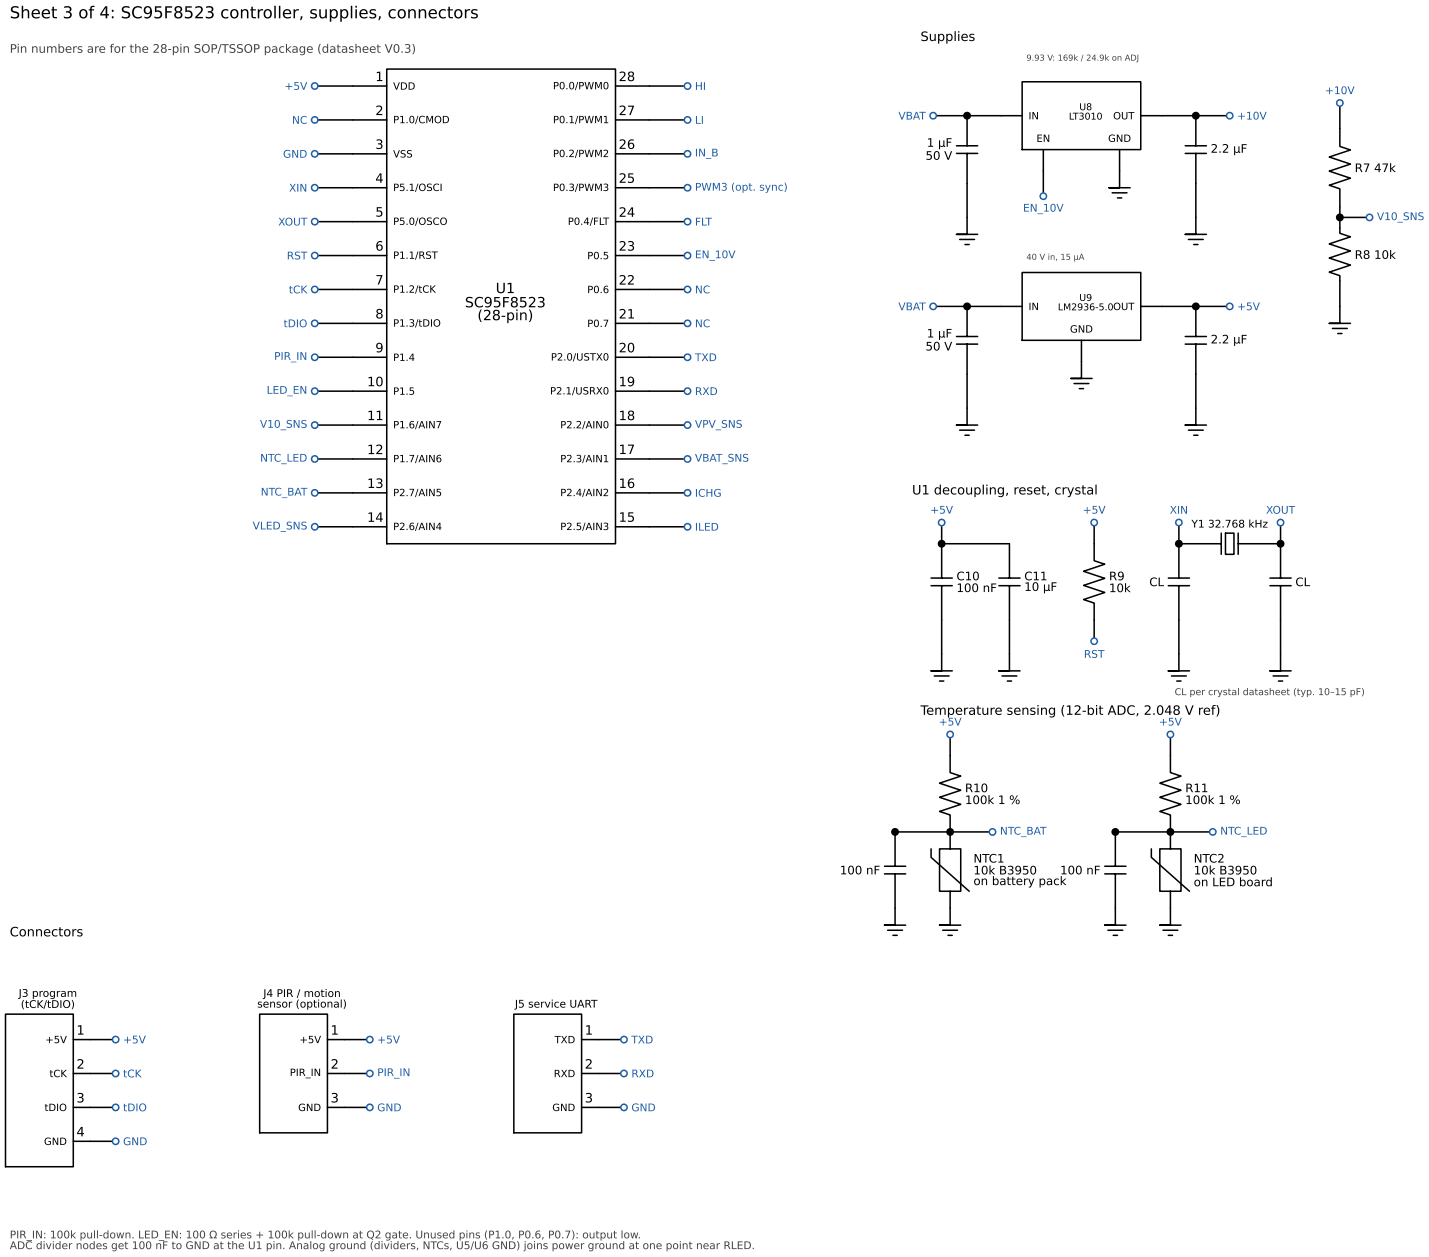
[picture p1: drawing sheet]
<svg xmlns="http://www.w3.org/2000/svg" width="428mm" height="377mm" viewBox="0 0 428 377" stroke-linecap="round" stroke-linejoin="round" font-family="sans-serif">
<g fill="none" stroke="#000" stroke-width=".46">
<path d="M94.4 25.8h21.6M94.4 35.9h21.6M116 20.7h68.5v142.2h-68.5zM184.5 25.8h21.6M184.5 35.9h21.6M279.8 34.7h26.7M289.9 34.7v9M306.5 24.5h35.5v20.3h-35.5zM342 34.7h16.5M358.5 34.7h10.2M358.5 34.7v9M401.7 30.9v13l3.2 1-6.4 2.2 6.4 2.1-6.4 2.1 6.4 2.1-6.4 2.1 3.2 1.1v13.3l3.2 1.1-6.4 2.1 6.4 2.1-6.4 2.1 6.4 2.1-6.4 2.2 3.2 1v14.3h-3.2h6.4"/>
<path d="M94.4 46.1h21.6M94.4 56.3h21.6M184.5 46.1h21.6M184.5 56.3h21.6M286.8 43.7h6.3M286.8 46h6.3M289.9 46v24.2h-3.1h6.3M312.8 44.8v14M333.4 57.8h4.5M335 59.3h1.3M335.7 44.8v11.5h-3.2h6.3M355.3 43.7h6.4"/>
<path d="M355.3 46h6.4M358.5 46v24.2h-3.2h6.4M94.4 66.4h21.6M94.4 76.6h21.6M184.5 66.4h21.6M184.5 76.6h21.6M287.7 71.8h4.5M289.3 73.3h1.3M356.3 71.8h4.4M357.9 73.3h1.3M401.7 65.2h8.9M94.4 86.7h21.6"/>
<path d="M94.4 96.9h21.6M184.5 86.7h21.6M184.5 96.9h21.6M279.8 91.8h26.7M289.9 91.8v9M306.5 81.7h35.5v20.3h-35.5zM342 91.8h16.5M358.5 91.8h10.2M358.5 91.8v9M399.5 98.4h4.4M401.1 99.9h1.2M94.4 107.1h21.6"/>
<path d="M94.4 117.2h21.6M184.5 107.1h21.6M184.5 117.2h21.6M286.8 100.8h6.3M286.8 103.1h6.3M289.9 103.1v24.3h-3.1h6.3M322 114.9h4.5M323.6 116.5h1.3M324.2 102v11.4h-3.1h6.3M355.3 100.8h6.4M355.3 103.1h6.4M358.5 103.1v24.3h-3.2h6.4"/>
<path d="M94.4 127.4h21.6M94.4 137.5h21.6M184.5 127.4h21.6M184.5 137.5h21.6M287.7 128.9h4.5M289.3 130.4h1.3M356.3 128.9h4.4M357.9 130.4h1.3M94.4 147.7h21.6M94.4 157.9h21.6M184.5 147.7h21.6M184.5 157.9h21.6"/>
<path d="M282.3 156.6v6.3M328 156.6v11.4l3.2 1.1-6.3 2.1 6.3 2.1-6.3 2.1 6.3 2.1-6.3 2.2 3.1 1v11.5M353.4 156.6v6.3M366.1 159.8v6.3M367.4 159.8h2.6v6.3h-2.6zM371.2 159.8v6.3M383.9 156.6v6.3M279.1 173.2h6.4M279.1 175.5h6.4M282.3 175.5v25.5h-3.2h6.4M282.3 162.9h20.3v10.3M282.3 162.9v10.3"/>
<path d="M299.5 173.2h6.3M299.5 175.5h6.3M302.6 175.5v25.5h-3.1h6.3M350.3 173.2h6.3M350.3 175.5h6.3M353.4 175.5v25.5h-3.1h6.3M353.4 162.9h12.7M353.4 162.9v10.3M371.2 162.9h12.7M380.7 173.2h6.4M380.7 175.5h6.4M383.9 175.5v25.5h-3.2h6.4"/>
<path d="M383.9 162.9v10.3M280.1 202.6h4.4M281.7 204.1h1.3M300.4 202.6h4.5M302 204.1h1.3M351.2 202.6h4.5M352.8 204.1h1.3M381.7 202.6h4.4M383.3 204.1h1.3M284.9 220.1v11.4l3.1 1.1-6.3 2.1 6.3 2.1-6.3 2.1 6.3 2.1-6.3 2.2 3.2 1v10.2h3.1v12.7h-6.3v-12.7h3.2M350.9 220.1v11.4l3.2 1.1-6.4 2.1 6.4 2.1-6.4 2.1 6.4 2.1-6.4 2.2 3.2 1v10.2h3.2v12.7h-6.4v-12.7h3.2M265.2 259.6h6.3"/>
<path d="M279.1 254.4v2.5l11.5 10.2M297.6 249.3h-29.2v10.3M331.2 259.6h6.4M345.2 254.4v2.5l11.4 10.2M363.6 249.3h-29.2v10.3M265.2 261.9h6.3M266.1 278.8h4.5M268.4 261.9v15.3h-3.2h6.3M282.6 278.8h4.5M284.9 267.1v10.1h-3.2h6.3M331.2 261.9h6.4M332.2 278.8h4.4"/>
<path d="M334.4 261.9v15.3h-3.2h6.4M348.7 278.8h4.4M350.9 267.1v10.1h-3.2h6.4M267.7 280.3h1.3M284.2 280.3h1.3M333.8 280.3h1.2M350.3 280.3h1.2M1.7 303.9h20.3v45.7h-20.3zM22 311.5h12.7M77.9 303.9h20.3v35.6h-20.3zM98.2 311.5h12.7M154.1 303.9h20.3v35.6h-20.3z"/>
<path d="M174.4 311.5h12.7M22 321.7h12.7M22 331.9h12.7M98.2 321.7h12.7M98.2 331.9h12.7M174.4 321.7h12.7M174.4 331.9h12.7M22 342h12.7"/>
</g>
<g fill="#fff" stroke="#1f5fa8" stroke-width=".46">
<circle cx="94.4" cy="25.8" r=".95"/>
<circle cx="94.4" cy="35.9" r=".95"/>
<circle cx="94.4" cy="46.1" r=".95"/>
<circle cx="94.4" cy="56.3" r=".95"/>
<circle cx="94.4" cy="66.4" r=".95"/>
<circle cx="94.4" cy="76.6" r=".95"/>
<circle cx="94.4" cy="86.7" r=".95"/>
<circle cx="94.4" cy="96.9" r=".95"/>
<circle cx="94.4" cy="107.1" r=".95"/>
<circle cx="94.4" cy="117.2" r=".95"/>
<circle cx="94.4" cy="127.4" r=".95"/>
<circle cx="94.4" cy="137.5" r=".95"/>
<circle cx="94.4" cy="147.7" r=".95"/>
<circle cx="94.4" cy="157.9" r=".95"/>
<circle cx="206.1" cy="25.8" r=".95"/>
<circle cx="206.1" cy="35.9" r=".95"/>
<circle cx="206.1" cy="46.1" r=".95"/>
<circle cx="206.1" cy="56.3" r=".95"/>
<circle cx="206.1" cy="66.4" r=".95"/>
<circle cx="206.1" cy="76.6" r=".95"/>
<circle cx="206.1" cy="86.7" r=".95"/>
<circle cx="206.1" cy="96.9" r=".95"/>
<circle cx="206.1" cy="107.1" r=".95"/>
<circle cx="206.1" cy="117.2" r=".95"/>
<circle cx="206.1" cy="127.4" r=".95"/>
<circle cx="206.1" cy="137.5" r=".95"/>
<circle cx="206.1" cy="147.7" r=".95"/>
<circle cx="206.1" cy="157.9" r=".95"/>
<circle cx="279.8" cy="34.7" r=".95"/>
</g>
<g fill="#000" stroke="#000" stroke-width=".46">
<circle cx="289.9" cy="34.7" r=".95"/>
<circle cx="358.5" cy="34.7" r=".95"/>
</g>
<g fill="#fff" stroke="#1f5fa8" stroke-width=".46">
<circle cx="368.7" cy="34.7" r=".95"/>
<circle cx="312.8" cy="58.8" r=".95"/>
<circle cx="279.8" cy="91.8" r=".95"/>
</g>
<g fill="#000" stroke="#000" stroke-width=".46">
<circle cx="289.9" cy="91.8" r=".95"/>
<circle cx="358.5" cy="91.8" r=".95"/>
</g>
<circle cx="368.7" cy="91.8" r=".95" fill="#fff" stroke="#1f5fa8" stroke-width=".46"/>
<circle cx="401.7" cy="65.2" r=".95" fill="#000" stroke="#000" stroke-width=".46"/>
<g fill="#fff" stroke="#1f5fa8" stroke-width=".46">
<circle cx="410.6" cy="65.2" r=".95"/>
<circle cx="401.7" cy="30.9" r=".95"/>
<circle cx="282.3" cy="156.6" r=".95"/>
</g>
<circle cx="282.3" cy="162.9" r=".95" fill="#000" stroke="#000" stroke-width=".46"/>
<g fill="#fff" stroke="#1f5fa8" stroke-width=".46">
<circle cx="328" cy="156.6" r=".95"/>
<circle cx="328" cy="192.2" r=".95"/>
<circle cx="353.4" cy="156.6" r=".95"/>
<circle cx="383.9" cy="156.6" r=".95"/>
</g>
<g fill="#000" stroke="#000" stroke-width=".46">
<circle cx="353.4" cy="162.9" r=".95"/>
<circle cx="383.9" cy="162.9" r=".95"/>
</g>
<circle cx="284.9" cy="220.1" r=".95" fill="#fff" stroke="#1f5fa8" stroke-width=".46"/>
<g fill="#000" stroke="#000" stroke-width=".46">
<circle cx="268.4" cy="249.3" r=".95"/>
<circle cx="284.9" cy="249.3" r=".95"/>
</g>
<g fill="#fff" stroke="#1f5fa8" stroke-width=".46">
<circle cx="297.6" cy="249.3" r=".95"/>
<circle cx="350.9" cy="220.1" r=".95"/>
</g>
<g fill="#000" stroke="#000" stroke-width=".46">
<circle cx="334.4" cy="249.3" r=".95"/>
<circle cx="350.9" cy="249.3" r=".95"/>
</g>
<g fill="#fff" stroke="#1f5fa8" stroke-width=".46">
<circle cx="363.6" cy="249.3" r=".95"/>
<circle cx="34.7" cy="311.5" r=".95"/>
<circle cx="34.7" cy="321.7" r=".95"/>
<circle cx="34.7" cy="331.9" r=".95"/>
<circle cx="34.7" cy="342" r=".95"/>
<circle cx="110.9" cy="311.5" r=".95"/>
<circle cx="110.9" cy="321.7" r=".95"/>
<circle cx="110.9" cy="331.9" r=".95"/>
<circle cx="187.1" cy="311.5" r=".95"/>
<circle cx="187.1" cy="321.7" r=".95"/>
<circle cx="187.1" cy="331.9" r=".95"/>
</g>
<text font-size="4.9" x="2.9" y="5.5">Sheet 3 of 4: SC95F8523 controller, supplies, connectors</text>
<g font-size="4.2">
<text x="148.6" y="87.8">U1</text>
<text x="139.4" y="92.1">SC95F8523</text>
<text x="143.1" y="96">(28-pin)</text>
</g>
<g font-size="3.9">
<text x="276" y="12.3">Supplies</text>
<text x="112.5" y="24.3">1</text>
<text x="185.5" y="24.3">28</text>
<text x="112.5" y="34.5">2</text>
<text x="185.5" y="34.5">27</text>
<text x="112.5" y="44.6">3</text>
<text x="185.5" y="44.6">26</text>
<text x="112.5" y="54.8">4</text>
<text x="185.5" y="54.8">25</text>
<text x="112.5" y="64.9">5</text>
<text x="185.5" y="65">24</text>
<text x="112.5" y="75.1">6</text>
<text x="185.5" y="75.1">23</text>
<text x="112.5" y="85.3">7</text>
<text x="185.5" y="85.3">22</text>
<text x="112.5" y="95.4">8</text>
<text x="185.5" y="95.4">21</text>
<text x="112.5" y="105.6">9</text>
<text x="185.5" y="105.6">20</text>
<text x="110.1" y="115.7">10</text>
<text x="185.5" y="115.7">19</text>
<text x="110.1" y="125.9">11</text>
<text x="185.5" y="125.9">18</text>
<text x="110.1" y="136.1">12</text>
<text x="185.5" y="136.1">17</text>
<text x="110.1" y="146.2">13</text>
<text x="185.5" y="146.2">16</text>
<text x="273.4" y="148.2">U1 decoupling, reset, crystal</text>
<text x="110.1" y="156.4">14</text>
<text x="185.5" y="156.4">15</text>
<text x="276" y="214.2">Temperature sensing (12-bit ADC, 2.048 V ref)</text>
<text x="2.9" y="280.6">Connectors</text>
<text x="22.9" y="310.1">1</text>
<text x="99.1" y="310.1">1</text>
<text x="175.3" y="310.1">1</text>
<text x="22.9" y="320.2">2</text>
<text x="99.1" y="320.2">2</text>
<text x="175.3" y="320.2">2</text>
<text x="22.9" y="330.4">3</text>
<text x="99.1" y="330.4">3</text>
<text x="175.3" y="330.4">3</text>
<text x="22.9" y="340.5">4</text>
</g>
<text font-size="3.5" fill="#444" x="2.9" y="15.8">Pin numbers are for the 28-pin SOP/TSSOP package (datasheet V0.3)</text>
<g font-size="3.5">
<text x="277.5" y="47.9">50 V</text>
<text x="277.9" y="44">1 µF</text>
<text x="363" y="45.8">2.2 µF</text>
<text x="406.1" y="51.6">R7 47k</text>
<text x="406.1" y="77.6">R8 10k</text>
<text x="277.9" y="101.1">1 µF</text>
<text x="277.5" y="105">50 V</text>
<text x="363" y="102.9">2.2 µF</text>
<text x="286.8" y="173.9">C10</text>
<text x="307.1" y="173.9">C11</text>
<text x="332.5" y="173.9">R9</text>
<text x="286.8" y="177.4">100 nF</text>
<text x="307.1" y="177.1">10 µF</text>
<text x="332.5" y="177.4">10k</text>
<text x="344.6" y="175.7">CL</text>
<text x="388.4" y="175.7">CL</text>
<text x="289.3" y="237.4">R10</text>
<text x="355.3" y="237.4">R11</text>
<text x="289.3" y="240.9">100k 1 %</text>
<text x="355.3" y="240.9">100k 1 %</text>
<text x="251.8" y="262">100 nF</text>
<text x="291.8" y="258.5">NTC1</text>
<text x="291.8" y="262">10k B3950</text>
<text x="317.8" y="262">100 nF</text>
<text x="357.9" y="258.5">NTC2</text>
<text x="357.9" y="262">10k B3950</text>
<text x="291.8" y="265.2">on battery pack</text>
<text x="357.9" y="265.6">on LED board</text>
</g>
<g font-size="3.2" fill="#1f5fa8">
<text x="85.3" y="26.9">+5V</text>
<text x="208.3" y="26.9">HI</text>
<text x="397.3" y="28.2">+10V</text>
<text x="269.3" y="35.8">VBAT</text>
<text x="370.9" y="35.8">+10V</text>
<text x="87.5" y="37.1">NC</text>
<text x="208.3" y="37.1">LI</text>
<text x="84.9" y="47.3">GND</text>
<text x="208.3" y="46.9">IN_B</text>
<text x="86.6" y="57.4">XIN</text>
<text x="208.3" y="57.1">PWM3 (opt. sync)</text>
<text x="306.7" y="63.4">EN_10V</text>
<text x="412.8" y="66">V10_SNS</text>
<text x="83.4" y="67.6">XOUT</text>
<text x="208.3" y="67.6">FLT</text>
<text x="86" y="77.7">RST</text>
<text x="208.3" y="77.4">EN_10V</text>
<text x="86.6" y="87.9">tCK</text>
<text x="208.3" y="87.9">NC</text>
<text x="269.3" y="93">VBAT</text>
<text x="370.9" y="93">+5V</text>
<text x="85" y="98.1">tDIO</text>
<text x="208.3" y="98.1">NC</text>
<text x="82.2" y="107.8">PIR_IN</text>
<text x="208.3" y="108.2">TXD</text>
<text x="79.9" y="118">LED_EN</text>
<text x="208.3" y="118.4">RXD</text>
<text x="77.9" y="128.2">V10_SNS</text>
<text x="208.3" y="128.2">VPV_SNS</text>
<text x="78" y="138.3">NTC_LED</text>
<text x="208.3" y="138.3">VBAT_SNS</text>
<text x="78.2" y="148.5">NTC_BAT</text>
<text x="208.3" y="148.9">ICHG</text>
<text x="278.9" y="153.9">+5V</text>
<text x="324.6" y="153.9">+5V</text>
<text x="350.7" y="153.9">XIN</text>
<text x="379.6" y="153.9">XOUT</text>
<text x="75.7" y="158.7">VLED_SNS</text>
<text x="208.3" y="159">ILED</text>
<text x="325" y="197.1">RST</text>
<text x="281.4" y="217.4">+5V</text>
<text x="347.5" y="217.4">+5V</text>
<text x="299.8" y="250.1">NTC_BAT</text>
<text x="365.8" y="250.1">NTC_LED</text>
<text x="36.9" y="312.7">+5V</text>
<text x="113.1" y="312.7">+5V</text>
<text x="189.3" y="312.7">TXD</text>
<text x="36.9" y="322.8">tCK</text>
<text x="113.1" y="322.5">PIR_IN</text>
<text x="189.3" y="322.8">RXD</text>
<text x="36.9" y="333">tDIO</text>
<text x="113.1" y="333">GND</text>
<text x="189.3" y="333">GND</text>
<text x="36.9" y="343.2">GND</text>
</g>
<g font-size="3.2">
<text x="357.2" y="158.1">Y1 32.768 kHz</text>
<text x="5.6" y="298.7">J3 program</text>
<text x="78.9" y="298.8">J4 PIR / motion</text>
<text x="6.2" y="302">(tCK/tDIO)</text>
<text x="77.1" y="301.9">sensor (optional)</text>
<text x="154.4" y="301.9">J5 service UART</text>
</g>
<g font-size="3.2" fill="#444">
<text x="2.9" y="371.1">PIR_IN: 100k pull-down. LED_EN: 100 Ω series + 100k pull-down at Q2 gate. Unused pins (P1.0, P0.6, P0.7): output low.</text>
<text x="2.9" y="374.3">ADC divider nodes get 100 nF to GND at the U1 pin. Analog ground (dividers, NTCs, U5/U6 GND) joins power ground at one point near RLED.</text>
</g>
<g font-size="3">
<text x="117.9" y="26.9">VDD</text>
<text x="165.8" y="26.8">P0.0/PWM0</text>
<text x="308.4" y="35.8">IN</text>
<text x="333.7" y="35.8">OUT</text>
<text x="117.9" y="36.9">P1.0/CMOD</text>
<text x="165.8" y="36.9">P0.1/PWM1</text>
<text x="117.9" y="47.2">VSS</text>
<text x="165.8" y="47.1">P0.2/PWM2</text>
<text x="310.7" y="42.5">EN</text>
<text x="332.2" y="42.5">GND</text>
<text x="117.9" y="57.2">P5.1/OSCI</text>
<text x="165.8" y="57.2">P0.3/PWM3</text>
<text x="117.9" y="67.4">P5.0/OSCO</text>
<text x="170.2" y="67.4">P0.4/FLT</text>
<text x="117.9" y="77.6">P1.1/RST</text>
<text x="176" y="77.7">P0.5</text>
<text x="117.9" y="87.7">P1.2/tCK</text>
<text x="176" y="87.8">P0.6</text>
<text x="308.4" y="92.9">IN</text>
<text x="117.9" y="97.9">P1.3/tDIO</text>
<text x="176" y="98">P0.7</text>
<text x="320.8" y="99.7">GND</text>
<text x="117.9" y="108.2">P1.4</text>
<text x="165.2" y="108">P2.0/USTX0</text>
<text x="117.9" y="118.3">P1.5</text>
<text x="164.9" y="118.2">P2.1/USRX0</text>
<text x="117.9" y="128.4">P1.6/AIN7</text>
<text x="168" y="128.4">P2.2/AIN0</text>
<text x="117.9" y="138.5">P1.7/AIN6</text>
<text x="168" y="138.5">P2.3/AIN1</text>
<text x="117.9" y="148.7">P2.7/AIN5</text>
<text x="168" y="148.7">P2.4/AIN2</text>
<text x="117.9" y="158.8">P2.6/AIN4</text>
<text x="168" y="158.8">P2.5/AIN3</text>
<text x="13.6" y="312.6">+5V</text>
<text x="89.8" y="312.6">+5V</text>
<text x="166.3" y="312.6">TXD</text>
<text x="14.8" y="322.8">tCK</text>
<text x="86.9" y="322.4">PIR_IN</text>
<text x="166" y="322.8">RXD</text>
<text x="13.3" y="332.9">tDIO</text>
<text x="89.4" y="332.9">GND</text>
<text x="165.6" y="332.9">GND</text>
<text x="13.2" y="343.1">GND</text>
</g>
<g font-size="2.8">
<text x="320.5" y="35.8">LT3010</text>
<text x="323.6" y="33">U8</text>
<text x="317.1" y="93">LM2936-5.0OUT</text>
<text x="323.6" y="90.2">U9</text>
</g>
<text font-size="2.8" fill="#444" x="352.2" y="208.3">CL per crystal datasheet (typ. 10–15 pF)</text>
<g font-size="2.5" fill="#444">
<text x="307.7" y="18.2">9.93 V: 169k / 24.9k on ADJ</text>
<text x="307.7" y="77.9">40 V in, 15 µA</text>
</g>
</svg>
